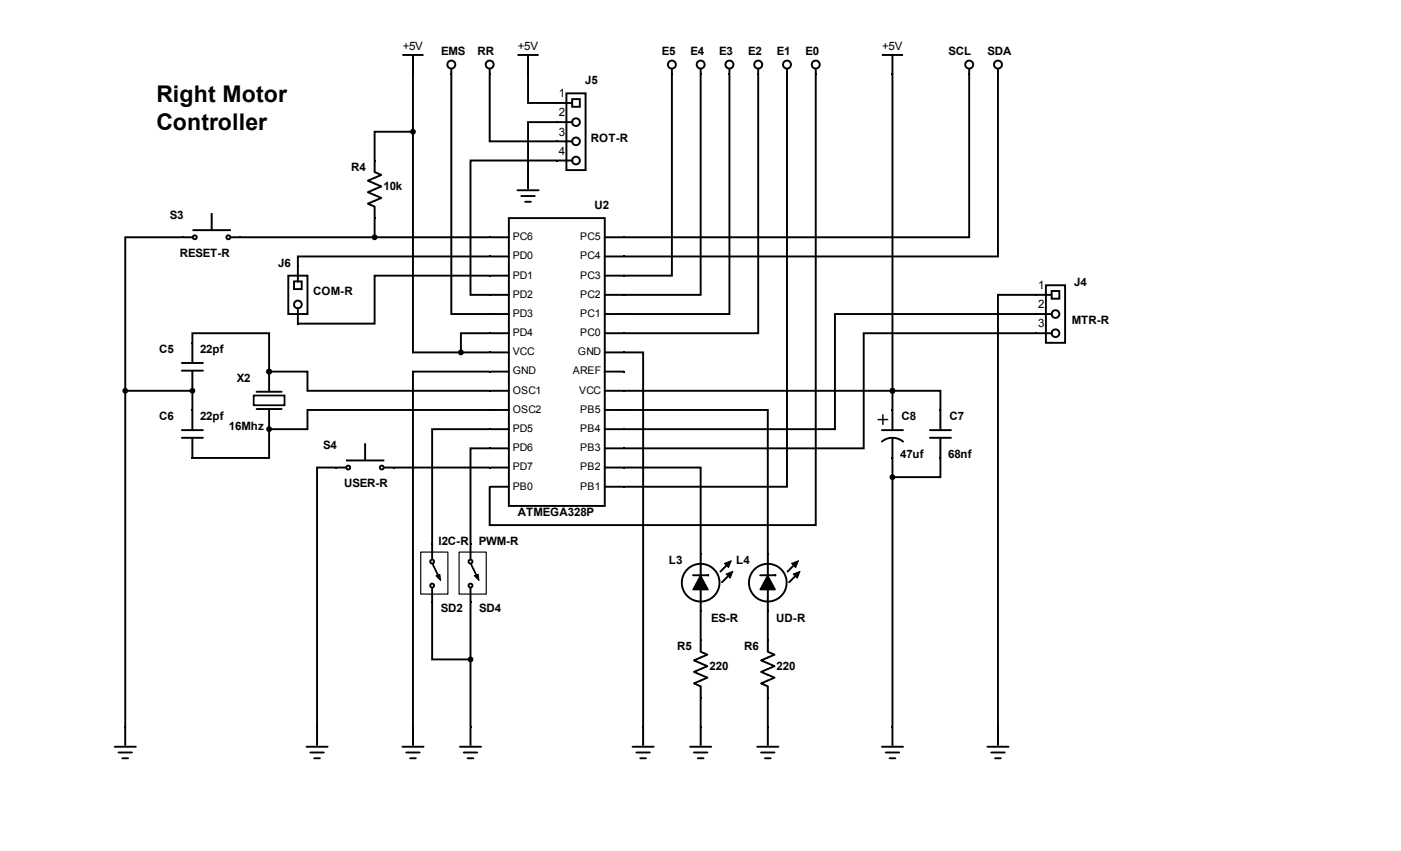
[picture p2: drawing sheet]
<svg xmlns="http://www.w3.org/2000/svg" width="356mm" height="216mm" viewBox="0 0 356 216" stroke-linecap="round" stroke-linejoin="round" font-family="sans-serif">
<g fill="#000">
<path d="M124 60h.5v.4h-.5zM158.1 60h.5v.4h-.5zM124 64.8h.5v.5h-.5zM124 69.7h.5v.5h-.5zM124 74.6h.5v.4h-.5zM124 79.4h.5v.5h-.5zM158.1 79.4h.5v.5h-.5zM158.1 74.6h.5v.4h-.5zM158.1 69.7h.5v.5h-.5zM158.1 64.8h.5v.5h-.5zM124 84.3h.5v.5h-.5zM124 89.2h.5v.5h-.5z"/>
<path d="M124 94h.5v.5h-.5zM124 98.9h.5v.5h-.5zM158.1 98.9h.5v.5h-.5zM158.1 94h.5v.5h-.5zM158.1 89.2h.5v.5h-.5zM158.1 84.3h.5v.5h-.5zM124 103.8h.5v.5h-.5zM124 108.6h.5v.5h-.5zM124 113.5h.5v.5h-.5zM124 118.4h.5v.5h-.5zM158.1 118.4h.5v.5h-.5zM158.1 113.5h.5v.5h-.5z"/>
<path d="M158.1 108.6h.5v.5h-.5zM158.1 103.8h.5v.5h-.5zM124 123.2h.5v.5h-.5zM158.1 123.2h.5v.5h-.5z"/>
</g>
<path d="M129.2 55.3h24.3v73.1h-24.3z" fill="#fff"/>
<g fill="none" stroke="#000" stroke-width=".49">
<path d="M129.2 55.3h24.3v73.1h-24.3zM124.5 60.2h4.7M124.5 65.1h4.7M124.5 69.9h4.7M124.5 74.8h4.7M124.5 79.7h4.7M153.5 60.2h4.9M153.5 65.1h4.9M153.5 69.9h4.9M153.5 74.8h4.9M153.5 79.7h4.9M65.1 99.4h6.4"/>
<path d="M68.3 94.5v4.6M124.5 84.5h4.7M124.5 89.4h4.7M124.5 94.3h4.7M124.5 99.1h4.7M153.5 84.5h4.9M153.5 89.4h4.9M153.5 94.3h4.9M153.5 99.1h4.9M68.3 104v4.6M124.5 104h4.7M124.5 108.9h4.7"/>
<path d="M124.5 113.7h4.7M124.5 118.6h4.7M153.5 104h4.9M153.5 108.9h4.9M153.5 113.7h4.9M153.5 118.6h4.9M124.5 123.5h4.7M153.5 123.5h4.9"/>
</g>
<path d="M68.1 94h.4v.5h-.4zM68.1 108.6h.4v.5h-.4z" fill="#000"/>
<path d="M64.4 100.3h7.8v2.5h-7.8z" fill="#fff"/>
<path d="M64.4 100.3h7.8v2.5h-7.8z" fill="none" stroke="#000" stroke-width=".45"/>
<g fill="none" stroke="#000" stroke-width=".49">
<path d="M102.4 13.9h4.9M104.8 14.2v4.4M53.7 54.3v3.9M95.1 43.6l1.7 .8-3.4 1.4 3.4 1.5-3.4 1.5 3.4 1.4-3.4 1.5 1.7 .7M95.1 41v2.4M95.1 52.7v2.4M95.1 55.3v4.4M46.4 60.2h-14.6v124.1M46.6 60.2h2.1M58.7 60.2h2.1M61 60.2h63.3M32.3 99.1h16"/>
<path d="M46.2 92.1h5.3M46.2 94h5.3M48.8 87v-2.5h19.5v9.3M48.8 87.2v4.6M48.8 94.3v4.6M48.8 99.1v4.9M68.8 94.3h9.2v4.8h46.3M46.2 109.1h5.3M46.2 111.1h5.3M48.8 104.3v4.6M48.8 111.3v4.6M65.1 103.8h6.4"/>
<path d="M68.3 109.4v6.8h-19.5M124.3 104h-46.3v4.9h-9.7M223.8 109.1h5.4M223.8 112a4.1 4.1 0 0 1 5.4 0M226.5 104.3v4.6M226.5 111.3v4.6M226.5 116.2v68.1M236 109.1h5.4M236 111.1h5.4M238.7 116.2v4.9h-11.7M238.7 104.3v4.6M238.7 111.3v4.6"/>
<path d="M29.1 189.5h5.4M30.1 190.9h3.4M31.1 192.4h1.4M31.8 184.6v4.4M223.8 189.5h5.4M224.8 190.9h3.4M225.8 192.4h1.5M226.5 184.6v4.4"/>
<circle cx="49.4" cy="60.2" r=".49"/>
<circle cx="58" cy="60.2" r=".49"/>
<circle cx="95.1" cy="60.2" r=".49"/>
<circle cx="31.8" cy="99.1" r=".49"/>
<circle cx="48.8" cy="99.1" r=".49"/>
<circle cx="68.3" cy="94.3" r=".49"/>
<circle cx="68.3" cy="108.9" r=".49"/>
<circle cx="226.5" cy="121.1" r=".49"/>
</g>
<g fill="#000">
<path d="M104.6 18.6h.5v.5h-.5zM192.2 18.6h.5v.5h-.5zM46.2 60h.4v.4h-.4zM60.8 60h.4v.4h-.4zM94.8 40.5h.5v.5h-.5zM94.8 55.1h.5v.5h-.5zM48.6 86.7h.5v.5h-.5zM48.6 98.9h.5v.5h-.5zM48.6 103.8h.5v.5h-.5zM48.6 115.9h.5v.5h-.5zM226.3 103.8h.5v.5h-.5zM226.3 115.9h.5v.5h-.5z"/>
<path d="M238.5 103.8h.4v.5h-.4zM238.5 115.9h.4v.5h-.4zM31.5 184.1h.5v.5h-.5zM226.3 184.1h.5v.5h-.5z"/>
<circle cx="95.1" cy="60.2" r=".49"/>
<circle cx="31.8" cy="99.1" r=".49"/>
<circle cx="48.8" cy="99.1" r=".49"/>
<circle cx="68.3" cy="94.3" r=".49"/>
<circle cx="68.3" cy="108.9" r=".49"/>
<circle cx="226.5" cy="121.1" r=".49"/>
</g>
<g fill="none" stroke="#000" stroke-width=".25">
<path d="M104.8 14.2v4.4M95.1 41v2.4M95.1 52.7v2.4M48.8 87.2v4.6M48.8 94.3v4.6M48.8 104.3v4.6M48.8 111.3v4.6M226.5 104.3v4.6M226.5 111.3v4.6M238.7 104.3v4.6M238.7 111.3v4.6M31.8 184.6v4.4"/>
<path d="M226.5 184.6v4.4"/>
</g>
<path d="M222.9 106.4h2.4M224.1 105.2v2.5" fill="none" stroke="#000" stroke-width=".37"/>
<path d="M49 58.3h9.5v.2h-9.5z" fill="none" stroke="#000" stroke-width=".26"/>
<circle cx="192.4" cy="16.4" r="1.01" fill="#fff"/>
<circle cx="192.4" cy="16.4" r="1.01" fill="none" stroke="#000" stroke-width=".49"/>
<path d="M192.4 17.6v1z" fill="#fff"/>
<path d="M192.4 17.6v1" fill="none" stroke="#000" stroke-width=".49"/>
<path d="M184.9 18.6h.5v.5h-.5z" fill="#000"/>
<circle cx="185.1" cy="16.4" r="1.01" fill="#fff"/>
<circle cx="185.1" cy="16.4" r="1.01" fill="none" stroke="#000" stroke-width=".49"/>
<path d="M185.1 17.6v1z" fill="#fff"/>
<path d="M185.1 17.6v1" fill="none" stroke="#000" stroke-width=".49"/>
<path d="M177.6 18.6h.5v.5h-.5z" fill="#000"/>
<circle cx="177.8" cy="16.4" r="1.01" fill="#fff"/>
<circle cx="177.8" cy="16.4" r="1.01" fill="none" stroke="#000" stroke-width=".49"/>
<path d="M177.8 17.6v1z" fill="#fff"/>
<path d="M177.8 17.6v1" fill="none" stroke="#000" stroke-width=".49"/>
<path d="M170.3 18.6h.5v.5h-.5z" fill="#000"/>
<circle cx="170.5" cy="16.4" r="1.01" fill="#fff"/>
<circle cx="170.5" cy="16.4" r="1.01" fill="none" stroke="#000" stroke-width=".49"/>
<path d="M170.5 17.6v1z" fill="#fff"/>
<path d="M170.5 17.6v1" fill="none" stroke="#000" stroke-width=".49"/>
<path d="M262.8 74.6h.5v.4h-.5zM262.8 79.4h.5v.5h-.5zM262.8 84.3h.5v.5h-.5z" fill="#000"/>
<path d="M265.5 72.4h4.8v14.6h-4.8z" fill="#fff"/>
<g fill="none" stroke="#000" stroke-width=".49">
<path d="M263.3 74.8h3.6M263.3 79.7h3.6M265.5 72.4h4.8v14.6h-4.8zM263.3 84.5h3.6"/>
<circle cx="267.9" cy="79.7" r=".97"/>
<circle cx="267.9" cy="84.5" r=".97"/>
</g>
<path d="M266.9 73.8h2v2h-2z" fill="#fff"/>
<path d="M266.9 73.8h2v2h-2z" fill="none" stroke="#000" stroke-width=".49"/>
<path d="M141.1 25.9h.5v.5h-.5zM141.1 30.7h.5v.5h-.5zM141.1 35.6h.5v.5h-.5zM141.1 40.5h.5v.5h-.5z" fill="#000"/>
<path d="M143.8 23.7h4.8v19.5h-4.8z" fill="#fff"/>
<g fill="none" stroke="#000" stroke-width=".49">
<path d="M141.6 26.1h3.6M141.6 31h3.6M141.6 35.9h3.6M143.8 23.7h4.8v19.5h-4.8zM141.6 40.7h3.6"/>
<circle cx="146.2" cy="35.9" r=".97"/>
<circle cx="146.2" cy="31" r=".97"/>
<circle cx="146.2" cy="40.7" r=".97"/>
</g>
<path d="M145.2 25.1h2v2h-2z" fill="#fff"/>
<path d="M145.2 25.1h2v2h-2z" fill="none" stroke="#000" stroke-width=".49"/>
<path d="M199.5 18.6h.5v.5h-.5z" fill="#000"/>
<circle cx="199.7" cy="16.4" r="1.01" fill="#fff"/>
<circle cx="199.7" cy="16.4" r="1.01" fill="none" stroke="#000" stroke-width=".49"/>
<path d="M199.7 17.6v1z" fill="#fff"/>
<path d="M199.7 17.6v1" fill="none" stroke="#000" stroke-width=".49"/>
<path d="M206.8 18.6h.5v.5h-.5z" fill="#000"/>
<circle cx="207.1" cy="16.4" r="1.01" fill="#fff"/>
<circle cx="207.1" cy="16.4" r="1.01" fill="none" stroke="#000" stroke-width=".49"/>
<path d="M207.1 17.6v1z" fill="#fff"/>
<g fill="none" stroke="#000" stroke-width=".49">
<path d="M104.8 18.8v70.6h19.5M170.5 18.8v51.1h-12.1M177.8 18.8v56h-19.4M185.1 18.8v60.9h-26.7M192.4 18.8v65.7h-34M199.7 18.8v104.7h-41.3M207.1 18.8v114.4h-82.8v-9.7M207.1 17.6v1M224.1 13.9h4.9M226.5 14.2v4.4M226.5 18.8v79.9M104.3 33.4h-9.2v7.3"/>
<path d="M158.4 99.1h80.3v4.9M226.5 99.6v4.4M85.6 118.6h2.1M92.7 112.7v3.9M97.6 118.6h2.1"/>
<circle cx="104.8" cy="33.4" r=".49"/>
<circle cx="226.5" cy="99.1" r=".49"/>
<circle cx="88.4" cy="118.6" r=".49"/>
<circle cx="96.9" cy="118.6" r=".49"/>
</g>
<g fill="#000">
<path d="M114.3 18.6h.5v.5h-.5zM226.3 18.6h.5v.5h-.5zM85.1 118.4h.5v.5h-.5zM99.7 118.4h.5v.5h-.5z"/>
<circle cx="104.8" cy="33.4" r=".49"/>
<circle cx="226.5" cy="99.1" r=".49"/>
</g>
<path d="M87.9 116.7h9.5v.2h-9.5z" fill="none" stroke="#000" stroke-width=".26"/>
<path d="M226.5 14.2v4.4" fill="none" stroke="#000" stroke-width=".25"/>
<circle cx="114.6" cy="16.4" r="1.01" fill="#fff"/>
<circle cx="114.6" cy="16.4" r="1.01" fill="none" stroke="#000" stroke-width=".49"/>
<path d="M114.6 17.6v1z" fill="#fff"/>
<g fill="none" stroke="#000" stroke-width=".49">
<path d="M114.6 18.8v60.9h9.7M114.6 17.6v1M131.6 13.9h4.9M134 18.8v7.3h7.3M134 14.2v4.4M141.3 31h-7.3v12.2M131.3 48.3h5.4M132.3 49.7h3.4M133.3 51.2h1.5M134 43.4v4.4M141.3 40.7h-21.9v34.1h4.9M263 79.7h-51.1v29.2h-53.5"/>
<path d="M263 74.8h-9.7v109.5M124.3 94.3h-19.5v90M158.4 89.4h4.8v94.9M263 84.5h-43.8v29.2h-60.8M85.3 118.6h-4.8v65.7M99.9 118.6h24.4M177.8 165.4l1.7 .7-3.4 1.4 3.4 1.5-3.4 1.5 3.4 1.4-3.4 1.5 1.7 .7M177.8 162.7v2.4M177.8 174.4v2.4M194.9 165.4l1.7 .7-3.4 1.4 3.4 1.5-3.4 1.5 3.4 1.4-3.4 1.5 1.7 .7M194.9 162.7v2.4M194.9 174.4v2.4"/>
<path d="M77.8 189.5h5.4M78.8 190.9h3.4M79.7 192.4h1.5M80.5 184.6v4.4M102.1 189.5h5.4M103.1 190.9h3.4M104.1 192.4h1.4M104.8 184.6v4.4M116.7 189.5h5.4M117.7 190.9h3.4M118.7 192.4h1.5M119.4 184.6v4.4"/>
<path d="M160.6 189.5h5.3M161.5 190.9h3.4M162.5 192.4h1.5M163.2 184.6v4.4M175.2 189.5h5.3M176.1 190.9h3.4M177.1 192.4h1.5M177.8 184.6v4.4M192.2 189.5h5.4M193.2 190.9h3.4M194.2 192.4h1.4M194.9 184.6v4.4"/>
<path d="M250.6 189.5h5.4M251.6 190.9h3.4M252.6 192.4h1.4M253.3 184.6v4.4"/>
</g>
<g fill="#000">
<path d="M133.8 18.6h.5v.5h-.5zM245.8 18.6h.4v.5h-.4zM133.8 42.9h.5v.5h-.5zM177.6 162.2h.5v.5h-.5zM177.6 176.8h.5v.5h-.5zM194.6 162.2h.5v.5h-.5zM194.6 176.8h.5v.5h-.5zM80.2 184.1h.5v.5h-.5zM104.6 184.1h.5v.5h-.5zM119.2 184.1h.5v.5h-.5zM163 184.1h.5v.5h-.5zM177.6 184.1h.5v.5h-.5z"/>
<path d="M194.6 184.1h.5v.5h-.5zM253.1 184.1h.4v.5h-.4z"/>
</g>
<g fill="none" stroke="#000" stroke-width=".25">
<path d="M134 14.2v4.4M134 43.4v4.4M177.8 162.7v2.4M177.8 174.4v2.4M194.9 162.7v2.4M194.9 174.4v2.4M80.5 184.6v4.4M104.8 184.6v4.4M119.4 184.6v4.4M163.2 184.6v4.4M177.8 184.6v4.4M194.9 184.6v4.4"/>
<path d="M253.3 184.6v4.4"/>
</g>
<circle cx="246" cy="16.4" r="1.01" fill="#fff"/>
<circle cx="246" cy="16.4" r="1.01" fill="none" stroke="#000" stroke-width=".49"/>
<path d="M246 17.6v1z" fill="#fff"/>
<path d="M246 18.8v41.4h-87.6M246 17.6v1" fill="none" stroke="#000" stroke-width=".49"/>
<path d="M253.1 18.6h.4v.5h-.4z" fill="#000"/>
<circle cx="253.3" cy="16.4" r="1.01" fill="#fff"/>
<circle cx="253.3" cy="16.4" r="1.01" fill="none" stroke="#000" stroke-width=".49"/>
<path d="M253.3 17.6v1z" fill="#fff"/>
<path d="M253.3 18.8v46.3h-94.9M253.3 17.6v1" fill="none" stroke="#000" stroke-width=".49"/>
<path d="M75.4 67.3h.5v.4h-.5zM75.4 81.9h.5v.4h-.5z" fill="#000"/>
<path d="M73.2 69.9h4.8v9.8h-4.8z" fill="#fff"/>
<g fill="none" stroke="#000" stroke-width=".49">
<path d="M73.2 69.9h4.8v9.8h-4.8z"/>
<circle cx="75.6" cy="77.2" r=".97"/>
</g>
<path d="M74.6 71.4h2v1.9h-2z" fill="#fff"/>
<g fill="none" stroke="#000" stroke-width=".49">
<path d="M74.6 71.4h2v1.9h-2zM75.6 67.7v3.7M75.6 78.2v3.7M124.3 65.1h-48.7v2.4M124.3 69.9h-29.2v12.2h-19.5M124.3 84.5h-7.3v4.4"/>
<circle cx="117" cy="89.4" r=".49"/>
</g>
<g fill="#000">
<path d="M109.4 137.8h.5v.5h-.5zM109.4 152.5h.5v.4h-.5z"/>
<circle cx="117" cy="89.4" r=".49"/>
</g>
<path d="M106.8 140.1h6.9v10.6h-6.9z" fill="#fff"/>
<path d="M106.8 140.1h6.9v10.6h-6.9z" fill="none" stroke="#000" stroke-width=".29"/>
<g fill="none" stroke="#000" stroke-width=".49">
<path d="M124.3 108.9h-14.6v29.2M109.7 138.3v3.5M109.7 149.2v3.3"/>
<circle cx="109.7" cy="142.5" r=".49"/>
<circle cx="109.7" cy="148.6" r=".49"/>
</g>
<path d="M109.7 143.1l.2-.1 1.3 2.8h-.2z" fill="none" stroke="#000" stroke-width=".26"/>
<path d="M119.2 137.8h.5v.5h-.5zM110.7 146.1l.9-.4 .2 1.6zM119.2 152.5h.5v.4h-.5z" fill="#000"/>
<path d="M110.7 146.1l.9-.4 .2 1.6z" fill="none" stroke="#000" stroke-width=".25"/>
<path d="M116.5 140.1h6.9v10.6h-6.9z" fill="#fff"/>
<path d="M116.5 140.1h6.9v10.6h-6.9z" fill="none" stroke="#000" stroke-width=".29"/>
<g fill="none" stroke="#000" stroke-width=".49">
<path d="M124.3 113.7h-4.9v24.4M119.4 138.3v3.5M109.7 152.7v14.6h9.2M119.4 152.7v31.6M119.4 149.2v3.3"/>
<circle cx="119.4" cy="148.6" r=".49"/>
<circle cx="119.4" cy="142.5" r=".49"/>
<circle cx="119.4" cy="167.3" r=".49"/>
</g>
<path d="M119.4 143.1l.2-.1 1.3 2.8h-.1z" fill="none" stroke="#000" stroke-width=".26"/>
<g fill="#000">
<path d="M120.4 146.1l1-.4 .2 1.6zM177.6 140.3h.5v.5h-.5zM177.6 154.9h.5v.5h-.5z"/>
<circle cx="119.4" cy="167.3" r=".49"/>
</g>
<path d="M120.4 146.1l1-.4 .2 1.6z" fill="none" stroke="#000" stroke-width=".25"/>
<circle cx="177.8" cy="147.8" r="4.8" fill="#fff"/>
<g fill="none" stroke="#000" stroke-width=".49">
<path d="M158.4 118.6h19.4v21.9M175.9 145.9h4.1h-.2M177.8 140.8v14.1M177.8 155.1v7.3M184.9 142.9l-2 2.1M185.3 145.6l-2 2.1M177.8 177v7.3"/>
<circle cx="177.8" cy="147.8" r="4.8"/>
</g>
<path d="M177.8 146l1.9 3.6h-3.8zM183.9 143l1.7-.7-.7 1.7zM184.3 145.6l1.7-.6-.7 1.7zM194.6 140.3h.5v.5h-.5zM194.6 154.9h.5v.5h-.5z" fill="#000"/>
<path d="M177.8 146l1.9 3.6h-3.8z" fill="none" stroke="#000" stroke-width=".36"/>
<path d="M177.8 140.8v14.1M183.9 143l1.7-.7-.7 1.7zM184.3 145.6l1.7-.6-.7 1.7z" fill="none" stroke="#000" stroke-width=".25"/>
<circle cx="194.9" cy="147.8" r="4.8" fill="#fff"/>
<g fill="none" stroke="#000" stroke-width=".49">
<path d="M158.4 104h36.5v36.5M192.9 145.9h4.1h-.2M194.9 140.8v14.1M194.9 155.1v7.3M202 142.9l-2.1 2.1M202.4 145.6l-2.1 2.1M194.9 177v7.3"/>
<circle cx="194.9" cy="147.8" r="4.8"/>
</g>
<path d="M124 18.6h.5v.5h-.5zM194.8 146l2 3.6h-3.9zM200.9 143l1.7-.7-.6 1.7zM201.3 145.6l1.8-.6-.7 1.7z" fill="#000"/>
<path d="M194.8 146l2 3.6h-3.9z" fill="none" stroke="#000" stroke-width=".36"/>
<path d="M194.9 140.8v14.1M200.9 143l1.7-.7-.6 1.7zM201.3 145.6l1.8-.6-.7 1.7z" fill="none" stroke="#000" stroke-width=".25"/>
<circle cx="124.3" cy="16.4" r="1.01" fill="#fff"/>
<circle cx="124.3" cy="16.4" r="1.01" fill="none" stroke="#000" stroke-width=".49"/>
<path d="M124.3 17.6v1z" fill="#fff"/>
<path d="M124.3 18.8v17.1h17M124.3 17.6v1" fill="none" stroke="#000" stroke-width=".49"/>
<g font-size="5.8">
<text x="39.7" y="26">Right Motor</text>
<text x="39.7" y="33.1">Controller</text>
</g>
<g font-size="2.9">
<text x="102.2" y="12.7">+5V</text>
<text x="112" y="14.1">EMS</text>
<text x="121.2" y="14.1">RR</text>
<text x="131.4" y="12.7">+5V</text>
<text x="168" y="14.1">E5</text>
<text x="175.3" y="14.1">E4</text>
<text x="182.6" y="14.1">E3</text>
<text x="189.9" y="14.1">E2</text>
<text x="197.2" y="14.1">E1</text>
<text x="204.5" y="14.1">E0</text>
<text x="223.9" y="12.7">+5V</text>
<text x="240.8" y="14.1">SCL</text>
<text x="250.6" y="14.1">SDA</text>
<text x="148.5" y="21.4">J5</text>
<text x="141.8" y="24.7">1</text>
<text x="141.8" y="29.5">2</text>
<text x="141.8" y="34.4">3</text>
<text x="150" y="36">ROT-R</text>
<text x="141.8" y="39.3">4</text>
<text x="89.1" y="43.3">R4</text>
<text x="97.3" y="48.1">10k</text>
<text x="150.9" y="53">U2</text>
<text x="43.1" y="55.5">S3</text>
<text x="45.6" y="65.2">RESET-R</text>
<text x="70.6" y="67.6">J6</text>
<text x="79.5" y="74.9">COM-R</text>
<text x="263.5" y="73.3">1</text>
<text x="272.6" y="72.5">J4</text>
<text x="263.5" y="78.2">2</text>
<text x="263.5" y="83.1">3</text>
<text x="272" y="82.2">MTR-R</text>
<text x="40.4" y="89.5">C5</text>
<text x="50.8" y="89.5">22pf</text>
<text x="60.1" y="96.8">X2</text>
<text x="40.4" y="106.6">C6</text>
<text x="50.8" y="106.6">22pf</text>
<text x="228.8" y="106.6">C8</text>
<text x="241" y="106.6">C7</text>
<text x="58.1" y="109">16Mhz</text>
<text x="82" y="113.9">S4</text>
<text x="228.5" y="116.3">47uf</text>
<text x="240.6" y="116.3">68nf</text>
<text x="87.3" y="123.6">USER-R</text>
<text x="131.4" y="131">ATMEGA328P</text>
<text x="111.3" y="138.2">I2C-R</text>
<text x="121.6" y="138.2">PWM-R</text>
<text x="169.8" y="143.1">L3</text>
<text x="186.8" y="143.1">L4</text>
<text x="111.9" y="155.3">SD2</text>
<text x="121.6" y="155.3">SD4</text>
<text x="180.5" y="157.7">ES-R</text>
<text x="197" y="157.7">UD-R</text>
<text x="171.9" y="165">R5</text>
<text x="188.9" y="165">R6</text>
<text x="180.1" y="169.9">220</text>
<text x="197.1" y="169.9">220</text>
</g>
<g font-size="2.7">
<text x="130.1" y="60.9">PC6</text>
<text x="130.1" y="65.8">PD0</text>
<text x="147.2" y="65.8">PC4</text>
<text x="147.2" y="60.9">PC5</text>
<text x="130.1" y="70.7">PD1</text>
<text x="147.2" y="70.7">PC3</text>
<text x="130.1" y="75.5">PD2</text>
<text x="147.2" y="75.5">PC2</text>
<text x="130.1" y="80.4">PD3</text>
<text x="147.2" y="80.4">PC1</text>
<text x="130.1" y="85.3">PD4</text>
<text x="147.2" y="85.3">PC0</text>
<text x="130.1" y="90.1">VCC</text>
<text x="130.1" y="95">GND</text>
<text x="145.4" y="95">AREF</text>
<text x="146.7" y="90.1">GND</text>
<text x="130.1" y="99.9">OSC1</text>
<text x="147" y="99.9">VCC</text>
<text x="130.1" y="104.7">OSC2</text>
<text x="147.2" y="104.7">PB5</text>
<text x="130.1" y="109.6">PD5</text>
<text x="147.2" y="109.6">PB4</text>
<text x="130.1" y="114.5">PD6</text>
<text x="130.1" y="119.3">PD7</text>
<text x="147.2" y="119.3">PB2</text>
<text x="147.2" y="114.5">PB3</text>
<text x="130.1" y="124.2">PB0</text>
<text x="147.2" y="124.2">PB1</text>
</g>
</svg>
